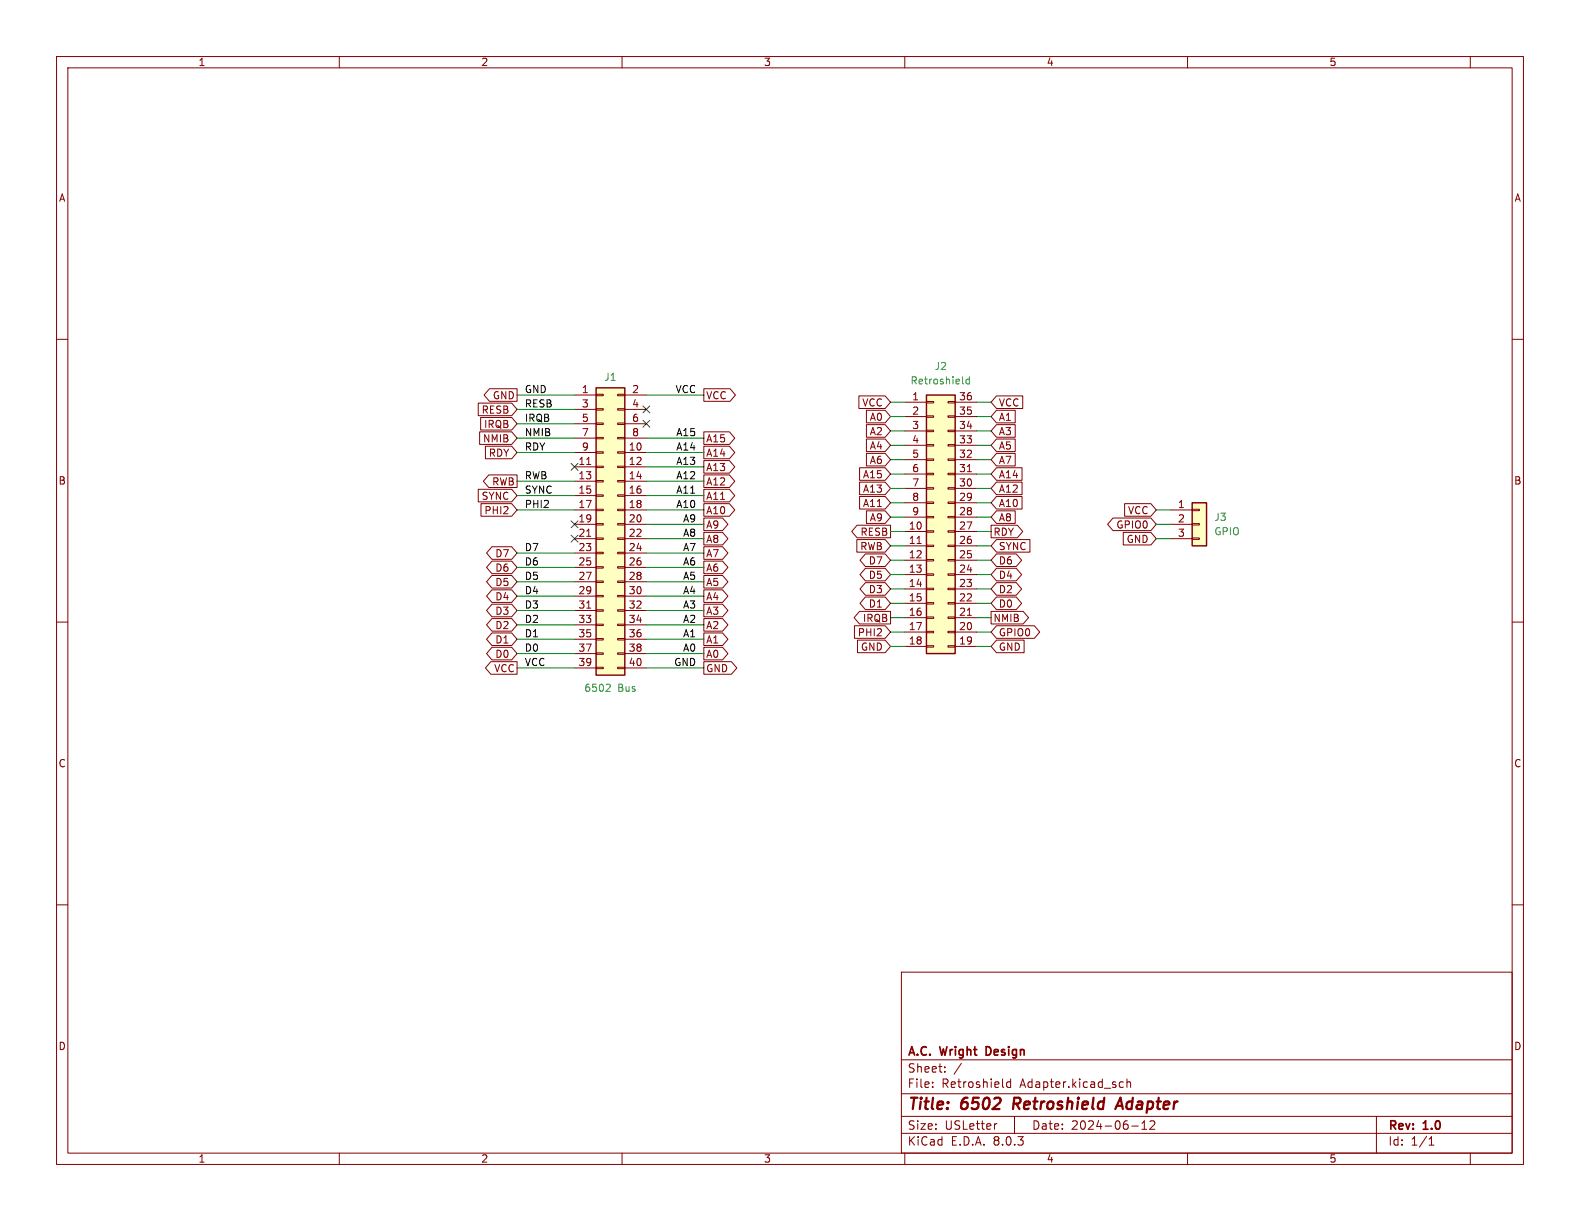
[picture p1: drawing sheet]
<svg xmlns="http://www.w3.org/2000/svg" width="279mm" height="216mm" viewBox="0 0 279 216" stroke-linecap="round" stroke-linejoin="round" font-family="sans-serif">
<g fill="none" stroke="#840000" stroke-width=".18">
<path d="M10 10h259.4v195.9h-259.4zM12 12h255.4v191.9h-255.4zM60 10v2M110 10v2M160 10v2M210 10v2M260 10v2M10 60h2M267.4 60h2M10 110h2M267.4 110h2M10 160h2"/>
<path d="M267.4 160h2M159.4 171.9h108v32h-108zM159.4 197.4h108M159.4 193.4h108M159.4 187.4h108M164.9 192.1v.2M164.9 191.4v.1M167.1 189.4v.2M167.1 188.7v.1M170 188l-1.3 1.9M176.3 198.7l-.3 .1M178.7 190.8v1.5"/>
<path d="M178.7 191.4l-.4-.1-.3 .3v.4l.1 .2h.6M179.4 197.4v3M198.1 192.2h.5M198.1 191.4h.5M199.3 191.4l.2-.1 .4 .1v.9M199.3 190.8v1.5M200.1 199.1h1.2M201.9 199.7h.9M201.9 198.6l.5-.4v1.5M204.1 198.3v.5l-.8 .9h.9M243.4 197.4v6.5M60 203.9v2"/>
<path d="M110 203.9v2M159.4 200.4h108M160 203.9v2M210 203.9v2M252.7 202.5h.9M252.7 201.4l.4-.4v1.5M260 203.9v2"/>
</g>
<path d="M179.4 194.1l-.3 2M197.2 196.1l.9-2 .5 2M197.5 195.5h.9" fill="none" stroke="#840000" stroke-width=".4"/>
<path d="M174.7 185.1h-.3v1.5h.3" fill="none" stroke="#840000" stroke-width=".3"/>
<path d="M163.8 69.9h5.1v45.7h-5.1z" fill="#ffffc2"/>
<g fill="none" stroke="#840000" stroke-width=".18">
<path d="M160 71.1h3.8M160 73.7h3.8M160 76.2h3.8M160 78.7h3.8M163.8 78.6h1.3v.3h-1.3zM163.8 76.1h1.3v.2h-1.3zM163.8 73.5h1.3v.3h-1.3zM163.8 71h1.3v.2h-1.3zM167.6 78.6h1.3v.3h-1.3zM167.6 76.1h1.3v.2h-1.3zM167.6 73.5h1.3v.3h-1.3zM167.6 71h1.3v.2h-1.3z"/>
<path d="M168.9 71.1h3.8M168.9 73.7h3.8M168.9 76.2h3.8M168.9 78.7h3.8M160 94h3.8M160 96.5h3.8M160 99.1h3.8M160 91.4h3.8M160 88.9h3.8M160 86.4h3.8M160 83.8h3.8M160 81.3h3.8"/>
<path d="M162.2 96.1h.7M163.8 98.9h1.3v.3h-1.3zM163.8 96.4h1.3v.2h-1.3zM163.8 93.9h1.3v.2h-1.3zM163.8 91.3h1.3v.3h-1.3zM163.8 88.8h1.3v.2h-1.3zM163.8 86.2h1.3v.3h-1.3zM163.8 83.7h1.3v.2h-1.3zM163.8 81.2h1.3v.2h-1.3zM167.6 98.9h1.3v.3h-1.3zM167.6 96.4h1.3v.2h-1.3zM167.6 93.9h1.3v.2h-1.3z"/>
<path d="M167.6 91.3h1.3v.3h-1.3zM167.6 88.8h1.3v.2h-1.3zM167.6 86.2h1.3v.3h-1.3zM167.6 83.7h1.3v.2h-1.3zM167.6 81.2h1.3v.2h-1.3zM168.9 94h3.8M168.9 96.5h3.8M168.9 99.1h3.8M168.9 91.4h3.8M168.9 88.9h3.8M168.9 86.4h3.8M168.9 83.8h3.8"/>
<path d="M168.9 81.3h3.8M171.1 83.4h.7M160 101.6h3.8M160 104.1h3.8M160 106.7h3.8M160 109.2h3.8M160 111.8h3.8M160 114.3h3.8M163.8 114.2h1.3v.2h-1.3zM163.8 111.6h1.3v.3h-1.3zM163.8 109.1h1.3v.2h-1.3zM163.8 106.6h1.3v.2h-1.3z"/>
<path d="M163.8 104h1.3v.3h-1.3zM163.8 101.5h1.3v.2h-1.3zM167.6 114.2h1.3v.2h-1.3zM167.6 111.6h1.3v.3h-1.3zM167.6 109.1h1.3v.2h-1.3zM167.6 106.6h1.3v.2h-1.3zM167.6 104h1.3v.3h-1.3zM167.6 101.5h1.3v.2h-1.3zM168.9 101.6h3.8M168.9 104.1h3.8M168.9 106.7h3.8M168.9 109.2h3.8"/>
<path d="M168.9 111.8h3.8M168.9 114.3h3.8M171.1 108.8h.7"/>
</g>
<path d="M163.8 69.9h5.1v45.7h-5.1z" fill="none" stroke="#840000" stroke-width=".25"/>
<path d="M170.3 67.8l.1 .1M171.4 66.6v1.3M171.4 67.1l-.3-.1-.3 .3 .1 .5h.5" fill="none" stroke="#008484" stroke-width=".18"/>
<path d="M210.8 88.9h2.6v7.6h-2.6z" fill="#ffffc2"/>
<path d="M207 90.2h3.8M207 92.7h3.8M207 95.3h3.8M210.8 95.1h1.3v.3h-1.3zM210.8 92.6h1.3v.2h-1.3zM210.8 90h1.3v.3h-1.3z" fill="none" stroke="#840000" stroke-width=".18"/>
<path d="M210.8 88.9h2.6v7.6h-2.6z" fill="none" stroke="#840000" stroke-width=".25"/>
<path d="M105.4 68.6h5.1v50.8h-5.1z" fill="#ffffc2"/>
<g fill="none" stroke="#840000" stroke-width=".18">
<path d="M84.6 71.3h5.9l.9 1.1-.9 1.1h-5.9zM84.8 76.4h5.7l.9 1.1-.9 1.1h-5.7zM85 73.8h5.5l.9 1.1-.9 1.1h-5.5zM85.8 78.9h4.7l.9 1.1-.9 1.1h-4.7zM86.6 68.7h4.8v2.3h-4.8l-1-1.1zM101.6 69.9h3.8M101.6 72.4h3.8M101.6 74.9h3.8M101.6 77.5h3.8M105.4 79.9h1.3v.2h-1.3zM105.4 77.3h1.3v.3h-1.3zM105.4 74.8h1.3v.3h-1.3z"/>
<path d="M105.4 72.3h1.3v.2h-1.3zM105.4 69.7h1.3v.3h-1.3zM109.2 79.9h1.3v.2h-1.3zM109.2 77.3h1.3v.3h-1.3zM109.2 74.8h1.3v.3h-1.3zM109.2 72.3h1.3v.2h-1.3zM109.2 69.7h1.3v.3h-1.3zM110.5 69.9h3.8M110.5 72.4h3.8M110.5 74.9h3.8M110.5 77.5h3.8M124.5 78.9h4.5l.9 1.1-.9 1.1h-4.5z"/>
<path d="M124.5 76.4h4.5l.9 1.1-.9 1.1h-4.5zM124.5 68.7h4.6l1 1.2-1 1.1h-4.6zM151.9 70h4.6l1 1.1-1 1.1h-4.6zM153.2 77.6h3.3l1 1.1-1 1.2h-3.3zM153.2 72.5h3.3l1 1.2-1 1.1h-3.3zM153.2 75.1h3.3l1 1.1-1 1.1h-3.3zM176.2 72.5h3.3v2.3h-3.3l-.9-1.1zM176.2 77.6h3.3v2.3h-3.3l-.9-1.2zM176.2 75.1h3.3v2.2h-3.3l-.9-1.1zM176.2 70h4.7v2.2h-4.7l-.9-1.1zM84.6 86.5h5.9l.9 1.1-.9 1.1h-5.9zM85.1 89.1h5.4l.9 1.1-.9 1.1h-5.4z"/>
<path d="M86.4 84h5v2.2h-5l-.9-1.1zM87 96.7h3.5l.9 1.1-.9 1.1h-3.5l-1-1.1zM87 99.2h3.5l.9 1.1-.9 1.1h-3.5l-1-1.1zM101.6 80h3.8M101.6 82.6h3.8M101.6 85.1h3.8M101.6 87.6h3.8M101.6 90.2h3.8M101.6 92.7h3.8M101.6 95.3h3.8M101.6 97.8h3.8M103.7 82.1h.8"/>
<path d="M103.7 94.8h.8M105.4 97.7h1.3v.2h-1.3zM105.4 95.1h1.3v.3h-1.3zM105.4 92.6h1.3v.2h-1.3zM105.4 90h1.3v.3h-1.3zM105.4 87.5h1.3v.3h-1.3zM105.4 85h1.3v.2h-1.3zM105.4 82.4h1.3v.3h-1.3zM109.2 97.7h1.3v.2h-1.3zM109.2 95.1h1.3v.3h-1.3zM109.2 92.6h1.3v.2h-1.3zM109.2 90h1.3v.3h-1.3z"/>
<path d="M109.2 87.5h1.3v.3h-1.3zM109.2 85h1.3v.2h-1.3zM109.2 82.4h1.3v.3h-1.3zM110.5 80h3.8M110.5 82.6h3.8M110.5 85.1h3.8M110.5 87.6h3.8M110.5 90.2h3.8M110.5 92.7h3.8M110.5 95.3h3.8M110.5 97.8h3.8M124.5 89.1h4.5l.9 1.1-.9 1.1h-4.5z"/>
<path d="M124.5 91.6h3.3l.9 1.1-.9 1.1h-3.3zM124.5 86.5h4.5l.9 1.1-.9 1.1h-4.5zM124.5 94.1h3.3l.9 1.2-.9 1.1h-3.3zM124.5 84h4.5l.9 1.1-.9 1.1h-4.5zM124.5 81.4h4.5l.9 1.2-.9 1.1h-4.5zM124.5 99.2h3.3l.9 1.1-.9 1.1h-3.3zM124.5 96.7h3.3l.9 1.1-.9 1.1h-3.3zM151.5 95.4h5l1 1.1-1 1.1h-5zM151.6 92.9h5.9v2.2h-5.9l-1-1.1zM152 82.7h4.5l1 1.1-1 1.1h-4.5zM152 85.2h4.5l1 1.2-1 1.1h-4.5zM152 87.8h4.5l1 1.1-1 1.1h-4.5z"/>
<path d="M153 97.9h3.5l1 1.2-1 1.1h-3.5l-.9-1.1zM153.2 80.2h3.3l1 1.1-1 1.1h-3.3zM153.2 90.3h3.3l1 1.1-1 1.2h-3.3zM175.3 92.9h4.6l1 1.1-1 1.1h-4.6zM176.2 95.4h5.9v2.2h-5.9l-.9-1.1zM176.2 85.2h4.5v2.3h-4.5l-.9-1.1zM176.2 80.2h3.3v2.2h-3.3l-.9-1.1zM176.2 82.7h4.5v2.2h-4.5l-.9-1.1zM176.2 87.8h4.5v2.2h-4.5l-.9-1.1zM176.2 90.3h3.3v2.3h-3.3l-.9-1.2zM176.2 97.9h3.5l1 1.2-1 1.1h-3.5l-.9-1.1zM196.8 91.6h6.7l1 1.1-1 1.1h-6.7l-.9-1.1z"/>
<path d="M198.6 94.1h4.9l1 1.2-1 1.1h-4.9zM198.9 89.1h4.6l1 1.1-1 1.1h-4.6zM86.8 117h4.6v2.2h-4.6l-1-1.1zM87 104.3h3.5l.9 1.1-.9 1.1h-3.5l-1-1.1zM87 101.8h3.5l.9 1.1-.9 1.1h-3.5l-1-1.1zM87 114.5h3.5l.9 1.1-.9 1.1h-3.5l-1-1.1zM87 111.9h3.5l.9 1.1-.9 1.1h-3.5l-1-1.1zM87 106.8h3.5l.9 1.2-.9 1.1h-3.5l-1-1.1zM87 109.4h3.5l.9 1.1-.9 1.1h-3.5l-1-1.1zM101.6 100.3h3.8M101.6 102.9h3.8M101.6 105.4h3.8"/>
<path d="M101.6 108h3.8M101.6 110.5h3.8M101.6 113h3.8M101.6 115.6h3.8M101.6 118.1h3.8M103.7 107.5h.8M105.4 118h1.3v.2h-1.3zM105.4 115.4h1.3v.3h-1.3zM105.4 112.9h1.3v.3h-1.3zM105.4 110.4h1.3v.2h-1.3zM105.4 107.8h1.3v.3h-1.3zM105.4 105.3h1.3v.2h-1.3z"/>
<path d="M105.4 102.7h1.3v.3h-1.3zM105.4 100.2h1.3v.3h-1.3zM109.2 118h1.3v.2h-1.3zM109.2 115.4h1.3v.3h-1.3zM109.2 112.9h1.3v.3h-1.3zM109.2 110.4h1.3v.2h-1.3zM109.2 107.8h1.3v.3h-1.3zM109.2 105.3h1.3v.2h-1.3zM109.2 102.7h1.3v.3h-1.3zM109.2 100.2h1.3v.3h-1.3zM110.5 100.3h3.8M110.5 102.9h3.8"/>
<path d="M110.5 105.4h3.8M110.5 108h3.8M110.5 110.5h3.8M110.5 113h3.8M110.5 115.6h3.8M110.5 118.1h3.8M124.5 101.8h3.3l.9 1.1-.9 1.1h-3.3zM124.5 104.3h3.3l.9 1.1-.9 1.1h-3.3zM124.5 117h4.8l1 1.1-1 1.1h-4.8zM124.5 106.8h3.3l.9 1.2-.9 1.1h-3.3zM124.5 111.9h3.3l.9 1.1-.9 1.1h-3.3zM124.5 114.5h3.3l.9 1.1-.9 1.1h-3.3z"/>
<path d="M124.5 109.4h3.3l.9 1.1-.9 1.1h-3.3zM151.1 110.6h5.4l1 1.2-1 1.1h-5.4zM151.6 113.2h4.9l1 1.1-1 1.1h-4.9zM152 108.1h5.5v2.2h-5.5l-1-1.1zM153 105.6h3.5l1 1.1-1 1.1h-3.5l-.9-1.1zM153 100.5h3.5l1 1.1-1 1.1h-3.5l-.9-1.1zM153 103h3.5l1 1.1-1 1.2h-3.5l-.9-1.2zM175.3 108.1h5.6l1 1.1-1 1.1h-5.6zM176.2 110.6h6.7l1 1.2-1 1.1h-6.7l-.9-1.1zM176.2 100.5h3.5l1 1.1-1 1.1h-3.5l-.9-1.1zM176.2 113.2h4.9v2.2h-4.9l-.9-1.1zM176.2 103h3.5l1 1.1-1 1.2h-3.5l-.9-1.2z"/>
<path d="M176.2 105.6h3.5l1 1.1-1 1.1h-3.5l-.9-1.1z"/>
</g>
<path d="M105.4 68.6h5.1v50.8h-5.1z" fill="none" stroke="#840000" stroke-width=".25"/>
<path d="M107.7 121l.2 .2v.3l-.8 .7h.8" fill="none" stroke="#008484" stroke-width=".18"/>
<g fill="none" stroke="#008400" stroke-width=".18">
<path d="M91.4 77.5h10.2M91.4 69.9h10.2M91.4 72.4h10.2M91.4 74.9h10.2M114.3 77.5h10.2M114.3 69.9h10.2M157.5 71.1h2.5M157.5 78.7h2.5M157.5 76.2h2.5M157.5 73.7h2.5M172.7 71.1h2.6M172.7 78.7h2.6"/>
<path d="M172.7 76.2h2.6M172.7 73.7h2.6M91.4 90.2h10.2M91.4 80h10.2M91.4 87.6h10.2M91.4 85.1h10.2M91.4 97.8h10.2M114.3 95.3h10.2M114.3 92.7h10.2M114.3 90.2h10.2M114.3 80h10.2M114.3 87.6h10.2"/>
<path d="M114.3 85.1h10.2M114.3 82.6h10.2M114.3 97.8h10.2M157.5 81.3h2.5M157.5 83.8h2.5M157.5 91.4h2.5M157.5 94h2.5M157.5 96.5h2.5M157.5 86.4h2.5M157.5 88.9h2.5M157.5 99.1h2.5M172.7 81.3h2.6"/>
<path d="M172.7 83.8h2.6M172.7 91.4h2.6M172.7 94h2.6M172.7 96.5h2.6M172.7 86.4h2.6M172.7 88.9h2.6M172.7 99.1h2.6M204.5 95.3h2.5M204.5 92.7h2.5M204.5 90.2h2.5M91.4 100.3h10.2M91.4 102.9h10.2"/>
<path d="M91.4 115.6h10.2M91.4 113h10.2M91.4 118.1h10.2M91.4 108h10.2M91.4 110.5h10.2M91.4 105.4h10.2M114.3 100.3h10.2M114.3 102.9h10.2M114.3 115.6h10.2M114.3 113h10.2M114.3 118.1h10.2M114.3 108h10.2"/>
<path d="M114.3 110.5h10.2M114.3 105.4h10.2M157.5 101.6h2.5M157.5 111.8h2.5M157.5 114.3h2.5M157.5 109.2h2.5M157.5 104.1h2.5M157.5 106.7h2.5M172.7 101.6h2.6M172.7 111.8h2.6M172.7 114.3h2.6M172.7 109.2h2.6"/>
<path d="M172.7 104.1h2.6M172.7 106.7h2.6"/>
</g>
<path d="M113.7 74.3l1.2 1.2M113.7 71.8l1.2 1.2M114.9 74.3l-1.2 1.2M114.9 71.8l-1.2 1.2M101 94.6l1.2 1.3M101 81.9l1.2 1.3M101 92.1l1.2 1.2M102.2 94.6l-1.2 1.3M102.2 81.9l-1.2 1.3M102.2 92.1l-1.2 1.2" fill="none" stroke="#000084" stroke-width=".18"/>
<g font-size="2.8" fill="#840000">
<text x="160.4" y="196.8">Title:</text>
<text x="170.1" y="196.8">6502</text>
<text x="180" y="196.8">Retroshield</text>
<text x="199.2" y="196.8">Adapter</text>
</g>
<g font-size="2.1" fill="#840000">
<text x="160.4" y="189.9">Sheet:</text>
<text x="160.4" y="187.1">A.C.</text>
<text x="166.4" y="187.1">Wright</text>
<text x="175" y="187.1">Design</text>
<text x="160.4" y="192.6">File:</text>
<text x="166.5" y="192.6">Retroshield</text>
<text x="180.4" y="192.6">Adapter.kicad_sch</text>
<text x="160.4" y="202.8">KiCad</text>
<text x="160.4" y="200">Size:</text>
<text x="167.1" y="200">USLetter</text>
<text x="168.1" y="202.8">E.D.A.</text>
<text x="175.7" y="202.8">8.0.3</text>
<text x="182.4" y="200">Date:</text>
<text x="189.4" y="200">2024-06-12</text>
<text x="245.4" y="200.2">Rev:</text>
<text x="245.4" y="202.8">Id:</text>
<text x="249.5" y="202.8">1/1</text>
<text x="251.8" y="200.2">1.0</text>
</g>
<g font-size="1.8" fill="#840000">
<text x="35" y="11.9">1</text>
<text x="85" y="11.9">2</text>
<text x="135" y="11.9">3</text>
<text x="185" y="11.9">4</text>
<text x="235" y="11.9">5</text>
<text x="10.3" y="35.9">A</text>
<text x="267.7" y="35.9">A</text>
<text x="87" y="70.8">GND</text>
<text x="102.8" y="69.6">1</text>
<text x="111.7" y="69.6">2</text>
<text x="124.8" y="70.8">VCC</text>
<text x="161.2" y="70.9">1</text>
<text x="169.5" y="70.9">36</text>
<text x="85.1" y="73.3">RESB</text>
<text x="85.5" y="75.9">IRQB</text>
<text x="102.8" y="72.1">3</text>
<text x="102.8" y="74.7">5</text>
<text x="102.8" y="77.2">7</text>
<text x="111.7" y="72.1">4</text>
<text x="111.7" y="74.7">6</text>
<text x="111.7" y="77.2">8</text>
<text x="152.4" y="72.1">VCC</text>
<text x="153.7" y="74.6">A0</text>
<text x="153.7" y="77.2">A2</text>
<text x="161.2" y="73.4">2</text>
<text x="161.2" y="75.9">3</text>
<text x="169.5" y="75.9">34</text>
<text x="169.5" y="73.4">35</text>
<text x="176.5" y="74.6">A1</text>
<text x="176.5" y="77.2">A3</text>
<text x="176.5" y="72.1">VCC</text>
<text x="85.3" y="78.4">NMIB</text>
<text x="86.3" y="81">RDY</text>
<text x="102.2" y="82.3">11</text>
<text x="102.8" y="79.8">9</text>
<text x="111.1" y="79.8">10</text>
<text x="111.1" y="82.3">12</text>
<text x="124.8" y="81">A14</text>
<text x="124.8" y="83.5">A13</text>
<text x="124.8" y="78.4">A15</text>
<text x="153.7" y="79.7">A4</text>
<text x="153.7" y="82.2">A6</text>
<text x="161.2" y="78.5">4</text>
<text x="161.2" y="81">5</text>
<text x="161.2" y="83.6">6</text>
<text x="169.5" y="83.6">31</text>
<text x="169.5" y="81">32</text>
<text x="169.5" y="78.5">33</text>
<text x="176.5" y="82.2">A7</text>
<text x="176.5" y="79.7">A5</text>
<text x="10.3" y="85.9">B</text>
<text x="85.1" y="88.6">SYNC</text>
<text x="86.9" y="86">RWB</text>
<text x="102.2" y="84.8">13</text>
<text x="102.2" y="87.4">15</text>
<text x="102.2" y="89.9">17</text>
<text x="111.1" y="84.8">14</text>
<text x="111.1" y="87.4">16</text>
<text x="111.1" y="89.9">18</text>
<text x="124.8" y="88.6">A11</text>
<text x="124.8" y="86">A12</text>
<text x="152.5" y="84.8">A15</text>
<text x="152.5" y="87.3">A13</text>
<text x="152.5" y="89.9">A11</text>
<text x="161.2" y="86.1">7</text>
<text x="161.2" y="88.6">8</text>
<text x="169.5" y="88.6">29</text>
<text x="169.5" y="86.1">30</text>
<text x="176.5" y="87.3">A12</text>
<text x="176.5" y="84.8">A14</text>
<text x="176.5" y="89.9">A10</text>
<text x="208.2" y="89.9">1</text>
<text x="267.7" y="85.9">B</text>
<text x="85.6" y="91.1">PHI2</text>
<text x="102.2" y="92.5">19</text>
<text x="102.2" y="95">21</text>
<text x="111.1" y="92.5">20</text>
<text x="111.1" y="95">22</text>
<text x="124.8" y="91.1">A10</text>
<text x="124.8" y="93.7">A9</text>
<text x="152.1" y="94.9">RESB</text>
<text x="153.7" y="92.4">A9</text>
<text x="160.6" y="93.7">10</text>
<text x="161.2" y="91.2">9</text>
<text x="169.5" y="93.7">27</text>
<text x="169.5" y="91.2">28</text>
<text x="175.6" y="94.9">RDY</text>
<text x="176.5" y="92.4">A8</text>
<text x="197.3" y="93.7">GPIO0</text>
<text x="199.4" y="91.1">VCC</text>
<text x="208.2" y="92.5">2</text>
<text x="208.2" y="95">3</text>
<text x="87.5" y="98.7">D7</text>
<text x="87.5" y="101.3">D6</text>
<text x="102.2" y="97.5">23</text>
<text x="102.2" y="100.1">25</text>
<text x="111.1" y="97.5">24</text>
<text x="111.1" y="100.1">26</text>
<text x="124.8" y="96.2">A8</text>
<text x="124.8" y="101.3">A6</text>
<text x="124.8" y="98.7">A7</text>
<text x="152" y="97.5">RWB</text>
<text x="153.5" y="100">D7</text>
<text x="160.6" y="96.3">11</text>
<text x="160.6" y="98.8">12</text>
<text x="160.6" y="101.3">13</text>
<text x="169.5" y="101.3">24</text>
<text x="169.5" y="98.8">25</text>
<text x="169.5" y="96.3">26</text>
<text x="176.5" y="97.5">SYNC</text>
<text x="176.5" y="100">D6</text>
<text x="199.1" y="96.2">GND</text>
<text x="87.5" y="106.4">D4</text>
<text x="87.5" y="103.8">D5</text>
<text x="102.2" y="102.6">27</text>
<text x="102.2" y="105.2">29</text>
<text x="102.2" y="107.7">31</text>
<text x="111.1" y="102.6">28</text>
<text x="111.1" y="105.2">30</text>
<text x="111.1" y="107.7">32</text>
<text x="124.8" y="103.8">A5</text>
<text x="124.8" y="106.4">A4</text>
<text x="153.5" y="107.6">D1</text>
<text x="153.5" y="102.6">D5</text>
<text x="153.5" y="105.1">D3</text>
<text x="160.6" y="103.9">14</text>
<text x="160.6" y="106.4">15</text>
<text x="169.5" y="106.4">22</text>
<text x="169.5" y="103.9">23</text>
<text x="176.5" y="102.6">D4</text>
<text x="176.5" y="105.1">D2</text>
<text x="176.5" y="107.6">D0</text>
<text x="87.5" y="114">D1</text>
<text x="87.5" y="108.9">D3</text>
<text x="87.5" y="111.4">D2</text>
<text x="102.2" y="110.2">33</text>
<text x="102.2" y="112.8">35</text>
<text x="111.1" y="110.2">34</text>
<text x="111.1" y="112.8">36</text>
<text x="124.8" y="108.9">A3</text>
<text x="124.8" y="114">A1</text>
<text x="124.8" y="111.4">A2</text>
<text x="151.6" y="112.7">PHI2</text>
<text x="152.5" y="110.2">IRQB</text>
<text x="160.6" y="109">16</text>
<text x="160.6" y="111.5">17</text>
<text x="169.5" y="111.5">20</text>
<text x="169.5" y="109">21</text>
<text x="175.6" y="110.2">NMIB</text>
<text x="176.5" y="112.7">GPIO0</text>
<text x="87.3" y="119.1">VCC</text>
<text x="87.5" y="116.5">D0</text>
<text x="102.2" y="115.3">37</text>
<text x="102.2" y="117.9">39</text>
<text x="111.1" y="115.3">38</text>
<text x="111.1" y="117.9">40</text>
<text x="124.8" y="119.1">GND</text>
<text x="124.8" y="116.5">A0</text>
<text x="152.1" y="115.3">GND</text>
<text x="160.6" y="114">18</text>
<text x="169.5" y="114">19</text>
<text x="176.5" y="115.3">GND</text>
<text x="10.3" y="135.9">C</text>
<text x="267.7" y="135.9">C</text>
<text x="10.3" y="185.9">D</text>
<text x="267.7" y="185.9">D</text>
<text x="35" y="205.8">1</text>
<text x="85" y="205.8">2</text>
<text x="135" y="205.8">3</text>
<text x="185" y="205.8">4</text>
<text x="235" y="205.8">5</text>
</g>
<g font-size="1.8" fill="#008484">
<text x="165.2" y="65.6">J2</text>
<text x="106.8" y="67.5">J1</text>
<text x="160.9" y="68.2">Retroshield</text>
<text x="214.6" y="92.3">J3</text>
<text x="214.6" y="94.8">GPIO</text>
<text x="103.2" y="122.5">6502</text>
<text x="109.2" y="122.5">Bus</text>
</g>
<g font-size="1.8">
<text x="92.7" y="69.6">GND</text>
<text x="119.4" y="69.6">VCC</text>
<text x="92.7" y="74.7">IRQB</text>
<text x="92.7" y="77.2">NMIB</text>
<text x="92.7" y="72.1">RESB</text>
<text x="119.5" y="77.2">A15</text>
<text x="92.7" y="79.7">RDY</text>
<text x="119.5" y="82.3">A13</text>
<text x="119.5" y="79.7">A14</text>
<text x="92.7" y="87.4">SYNC</text>
<text x="92.7" y="89.9">PHI2</text>
<text x="92.7" y="84.8">RWB</text>
<text x="119.5" y="89.9">A10</text>
<text x="119.5" y="87.4">A11</text>
<text x="119.5" y="84.8">A12</text>
<text x="120.7" y="95">A8</text>
<text x="120.7" y="92.4">A9</text>
<text x="92.7" y="97.5">D7</text>
<text x="92.7" y="100.1">D6</text>
<text x="120.7" y="100.1">A6</text>
<text x="120.7" y="97.5">A7</text>
<text x="92.7" y="105.1">D4</text>
<text x="92.7" y="107.7">D3</text>
<text x="92.7" y="102.6">D5</text>
<text x="120.7" y="102.6">A5</text>
<text x="120.7" y="107.7">A3</text>
<text x="120.7" y="105.1">A4</text>
<text x="92.7" y="110.2">D2</text>
<text x="92.7" y="112.8">D1</text>
<text x="120.7" y="112.8">A1</text>
<text x="120.7" y="110.2">A2</text>
<text x="92.7" y="117.8">VCC</text>
<text x="92.7" y="115.3">D0</text>
<text x="119.1" y="117.8">GND</text>
<text x="120.7" y="115.3">A0</text>
</g>
</svg>
